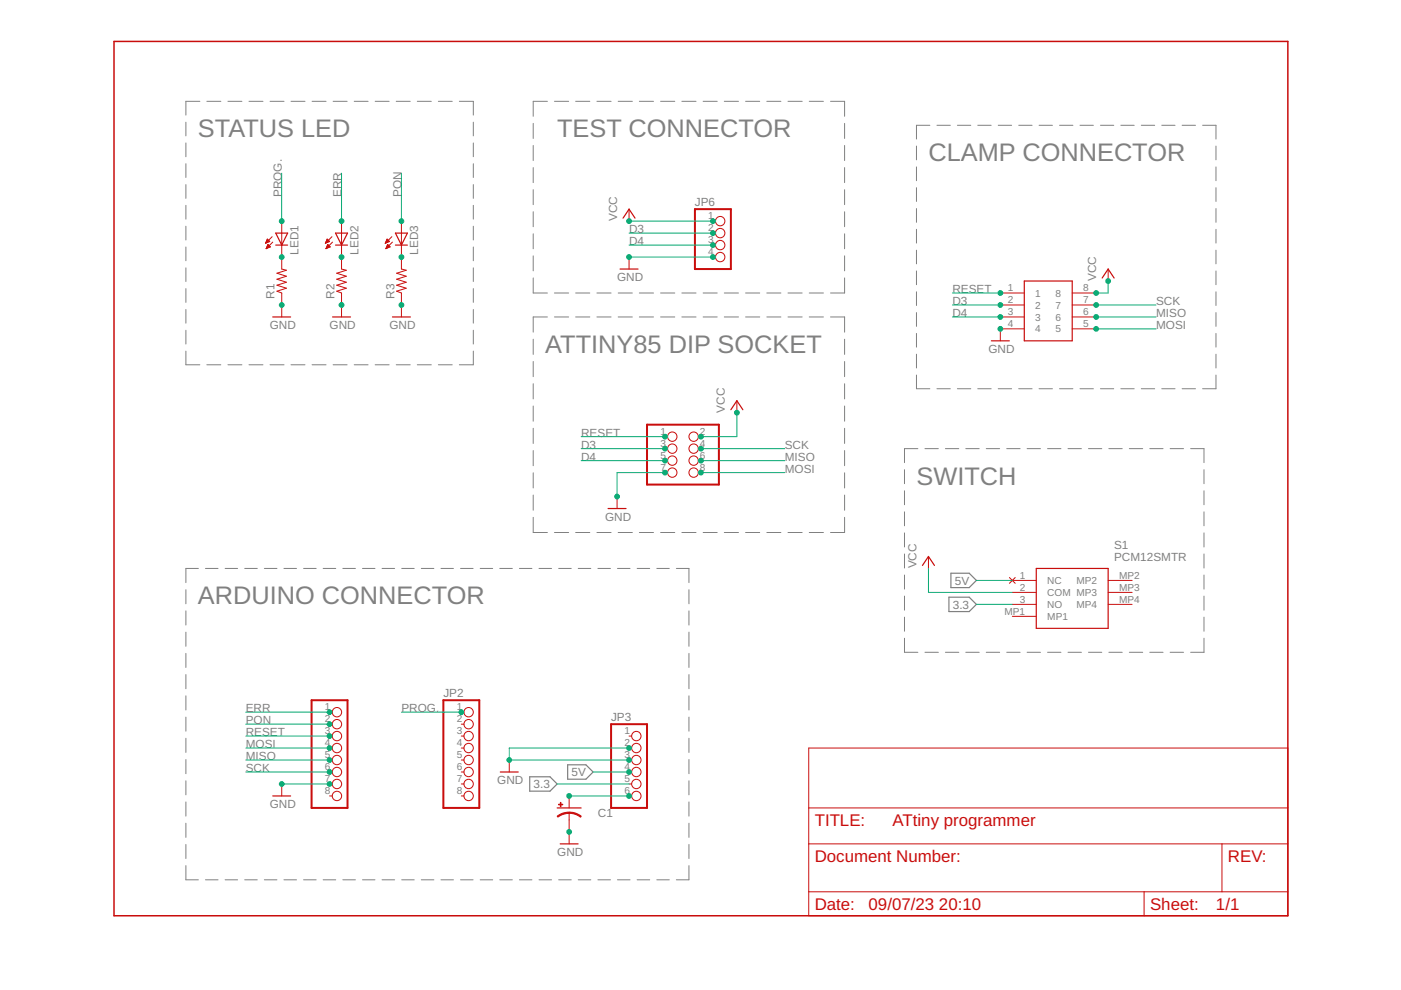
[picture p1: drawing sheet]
<svg xmlns="http://www.w3.org/2000/svg" width="297mm" height="210mm" viewBox="0 0 297 210" stroke-linecap="round" stroke-linejoin="round" font-family="sans-serif">
<g fill="none" stroke="#808080" stroke-width=".21">
<path d="M39.4 25.9v2.9M39.4 30.3v2.9M39.4 34.7v2.9M39.4 39.1v3M42.4 21.5h-3v2.9M43.9 21.5h2.9M48.3 21.5h3M52.8 21.5h3M57.3 21.5h2.9M61.7 21.5h3M66.2 21.5h2.9M70.6 21.5h3"/>
<path d="M75.1 21.5h2.9M79.5 21.5h3M84 21.5h3M88.5 21.5h2.9M92.9 21.5h3M97.4 21.5h3v2.9M100.4 25.9v2.9M100.4 30.3v2.9M100.4 34.7v2.9M100.4 39.1v3M113.1 26.2v3.2M113.1 30.8v3.2"/>
<path d="M113.1 35.5v3.2M116.1 21.5h-3v3.2M117.6 21.5h3M122 21.5h3.1M126.6 21.5h3M131.1 21.5h3M135.6 21.5h3M140.1 21.5h3M144.6 21.5h3M149.1 21.5h3M153.6 21.5h3M158.1 21.5h3"/>
<path d="M162.6 21.5h3M167.1 21.5h3M171.6 21.5h3M176.1 21.5h3v3.2M179.1 26.2v3.2M179.1 30.8v3.2M179.1 35.5v3.2M194.3 31v2.9M194.3 35.4v2.9M194.3 39.8v2.9M197.1 26.6h-2.8v2.9M198.6 26.6h2.9"/>
<path d="M203 26.6h2.8M207.3 26.6h2.8M211.6 26.6h2.9M216 26.6h2.8M220.3 26.6h2.8M224.6 26.6h2.9M229 26.6h2.8M233.3 26.6h2.8M237.6 26.6h2.9M242 26.6h2.8M246.3 26.6h2.8M250.6 26.6h2.9"/>
<path d="M255 26.6h2.8v2.9M257.8 31v2.9M257.8 35.4v2.9M257.8 39.8v2.9M39.4 43.5v3M39.4 48v2.9M39.4 52.4v2.9M39.4 56.8v2.9M100.4 43.5v3M100.4 48v2.9M100.4 52.4v2.9M100.4 56.8v2.9"/>
<path d="M113.1 40.2v3.2M113.1 44.9v3.2M113.1 49.6v3.1M113.1 54.3v3.1M113.1 58.9v3.2h3M179.1 40.2v3.2M179.1 44.9v3.2M179.1 49.6v3.1M179.1 54.3v3.1M179.1 58.9v3.2h-3M194.3 44.2v2.9M194.3 48.6v2.9"/>
<path d="M194.3 53v2.9M194.3 57.4v3M257.8 44.2v2.9M257.8 48.6v2.9M257.8 53v2.9M257.8 57.4v3M39.4 61.2v2.9M39.4 65.6v2.9M39.4 70v2.9M39.4 74.4v2.9h3M43.9 77.3h2.9M48.3 77.3h3"/>
<path d="M52.8 77.3h3M57.3 77.3h2.9M61.7 77.3h3M66.2 77.3h2.9M70.6 77.3h3M75.1 77.3h2.9M79.5 77.3h3M84 77.3h3M88.5 77.3h2.9M92.9 77.3h3M100.4 74.4v2.9h-3M100.4 61.2v2.9"/>
<path d="M100.4 65.6v2.9M100.4 70v2.9M113.1 71.9v3.2M113.1 76.6v3.3M116.1 67.2h-3v3.2M117.6 67.2h3M117.6 62.1h3M122 67.2h3.1M122 62.1h3.1M126.6 67.2h3M126.6 62.1h3M131.1 67.2h3"/>
<path d="M131.1 62.1h3M135.6 67.2h3M135.6 62.1h3M140.1 67.2h3M140.1 62.1h3M144.6 67.2h3M144.6 62.1h3M149.1 67.2h3M149.1 62.1h3M153.6 67.2h3M153.6 62.1h3M158.1 67.2h3"/>
<path d="M158.1 62.1h3M162.6 67.2h3M162.6 62.1h3M167.1 67.2h3M167.1 62.1h3M171.6 67.2h3M171.6 62.1h3M176.1 67.2h3v3.2M179.1 71.9v3.2M179.1 76.6v3.3M194.3 61.9v2.9M194.3 66.3v2.9"/>
<path d="M194.3 70.7v2.9M194.3 75.1v2.9M194.3 79.5v2.9h2.8M257.8 79.5v2.9h-2.8M257.8 61.9v2.9M257.8 66.3v2.9M257.8 70.7v2.9M257.8 75.1v2.9M113.1 81.4v3.2M113.1 86.1v3.2M113.1 90.8v3.2M113.1 95.5v3.2"/>
<path d="M179.1 81.4v3.2M179.1 86.1v3.2M179.1 90.8v3.2M179.1 95.5v3.2M191.8 99.6v3M194.6 95.1h-2.8v3M196.1 95.1h2.8M198.6 82.4h2.9M200.4 95.1h2.9M203 82.4h2.8M204.8 95.1h2.8M207.3 82.4h2.8"/>
<path d="M209.1 95.1h2.8M211.6 82.4h2.9M213.4 95.1h2.9M216 82.4h2.8M217.8 95.1h2.8M220.3 82.4h2.8M222.1 95.1h2.8M224.6 82.4h2.9M226.4 95.1h2.9M229 82.4h2.8M230.8 95.1h2.8M233.3 82.4h2.8"/>
<path d="M235.1 95.1h2.8M237.6 82.4h2.9M239.4 95.1h2.9M242 82.4h2.8M243.8 95.1h2.8M246.3 82.4h2.8M248.1 95.1h2.8M250.6 82.4h2.9M252.4 95.1h2.9v3M255.3 99.6v3M113.1 100.2v3.3M113.1 105v3.2"/>
<path d="M113.1 109.7v3.2h3M117.6 112.9h3M122 112.9h3.1M126.6 112.9h3M131.1 112.9h3M135.6 112.9h3M140.1 112.9h3M144.6 112.9h3M149.1 112.9h3M153.6 112.9h3M158.1 112.9h3M162.6 112.9h3"/>
<path d="M167.1 112.9h3M171.6 112.9h3M179.1 109.7v3.2h-3M179.1 100.2v3.3M179.1 105v3.2M191.8 104.1v2.9M191.8 108.5v3M191.8 113v3M191.8 117.5v2.9M255.3 104.1v2.9M255.3 108.5v3M255.3 113v3"/>
<path d="M255.3 117.5v2.9M39.4 125v3M39.4 129.5v3M39.4 134v3M39.4 138.5v3M42.1 120.5h-2.7v3M43.6 120.5h2.6M47.7 120.5h2.7M51.9 120.5h2.6M56 120.5h2.7M60.2 120.5h2.7M64.4 120.5h2.6"/>
<path d="M68.5 120.5h2.7M72.7 120.5h2.7M76.9 120.5h2.6M81 120.5h2.7M85.2 120.5h2.6M89.3 120.5h2.7M93.5 120.5h2.6M97.6 120.5h2.7M101.8 120.5h2.7M106 120.5h2.6M110.1 120.5h2.7M114.3 120.5h2.6"/>
<path d="M118.4 120.5h2.7M122.6 120.5h2.7M126.8 120.5h2.6M130.9 120.5h2.7M135.1 120.5h2.7M139.3 120.5h2.6M143.4 120.5h2.7v3M146.1 125v3M146.1 129.5v3M146.1 134v3M146.1 138.5v3M191.8 121.9v3"/>
<path d="M191.8 126.4v3M191.8 130.9v2.9M191.8 135.3v3h2.8M196.1 138.3h2.8M200.4 138.3h2.9M204.8 138.3h2.8M209.1 138.3h2.8M213.4 138.3h2.9M217.8 138.3h2.8M222.1 138.3h2.8M226.4 138.3h2.9M230.8 138.3h2.8"/>
<path d="M235.1 138.3h2.8M239.4 138.3h2.9M243.8 138.3h2.8M248.1 138.3h2.8M255.3 135.3v3h-2.9M255.3 121.9v3M255.3 126.4v3M255.3 130.9v2.9M39.4 143v3M39.4 147.5v3M39.4 152v3M39.4 156.5v3"/>
<path d="M146.1 143v3M146.1 147.5v3M146.1 152v3M146.1 156.5v3M39.4 161v3M39.4 165.5v3M39.4 170v3M39.4 174.5v3M39.4 179v3M146.1 161v3M146.1 165.5v3M146.1 170v3"/>
<path d="M146.1 174.5v3M146.1 179v3M39.4 183.5v3h2.7M43.6 186.5h2.6M47.7 186.5h2.7M51.9 186.5h2.6M56 186.5h2.7M60.2 186.5h2.7M64.4 186.5h2.6M68.5 186.5h2.7M72.7 186.5h2.7M76.9 186.5h2.6"/>
<path d="M81 186.5h2.7M85.2 186.5h2.6M89.3 186.5h2.7M93.5 186.5h2.6M97.6 186.5h2.7M101.8 186.5h2.7M106 186.5h2.6M110.1 186.5h2.7M114.3 186.5h2.6M118.4 186.5h2.7M122.6 186.5h2.7M126.8 186.5h2.6"/>
<path d="M130.9 186.5h2.7M135.1 186.5h2.7M139.3 186.5h2.6M146.1 183.5v3h-2.7"/>
</g>
<path d="M201.2 126.6h4.3l1.5 1.5-1.5 1.6h-4.3zM201.6 121.5h3.9l1.5 1.6-1.5 1.5h-3.9zM112.3 164.7h4.3l1.5 1.5-1.5 1.5h-4.3zM120.4 162.2h3.8l1.6 1.5-1.6 1.5h-3.8z" fill="none" stroke="#808080" stroke-width=".25"/>
<g fill="none" stroke="#c90d0c" stroke-width=".25">
<path d="M58.5 49.4h2.5l-1.3 2.6zM58.5 52h2.5M71.1 52h2.6M71.1 49.4h2.6l-1.3 2.6zM83.8 52h2.6M83.8 49.4h2.6l-1.3 2.6zM131.5 57h3.8M132.1 46.2l1.3-1.9 1.2 1.9M217.2 59.6h10.1v12.7h-10.1zM233.7 58.9l1.2-1.9 1.3 1.9M57.8 67.2h3.8M70.5 67.2h3.8"/>
<path d="M83.2 67.2h3.8M210.2 72.3h3.8M155 86.9l1.2-1.9 1.3 1.9M128.9 107.8h3.8M195.6 119.9l1.2-1.9 1.3 1.9M219.7 120.5h15.2v12.7h-15.2zM57.8 168.8h3.8M106.1 163.7h3.8M118.1 171.3h5.1M118.8 178.9h3.8"/>
</g>
<g fill="none" stroke="#c90d0c" stroke-width=".21">
<path d="M56.3 51.5h.2M56.4 51.4h.4M56.4 51.2h.7M56.4 52.7h.1M56.5 51.1h.6M56.5 52.6h.3M56.5 51h.5M56.5 52.5h.6M56.6 52.3h.7M56.6 50.9h.3M56.6 50.8h.1M56.6 52.2h.6"/>
<path d="M56.7 50.7l.5 .5-.9 .4zM56.7 52.1h.4M56.7 52h.2M56.8 51.8h.1M56.8 51.8l-.4 .9M56.8 51.8l.5 .5-.9 .4M57.7 50.2l-1.4 1.4M57.8 51.3l-1.4 1.4M59.7 46.9v10.1l1 .3-2 .6 2 .7-2 .6 2 .6-2 .7 2 .6-2 .6 1 .4v5.1M69 51.5h.2M69.1 51.4h.4M69.1 51.2h.7"/>
<path d="M69.1 52.7h.1M69.2 52.6h.3M69.2 51.1h.6M69.2 51h.5M69.2 52.5h.5M69.3 52.3h.7M69.3 50.9h.3M69.3 50.8h.1M69.3 52.2h.6M69.4 50.7l.5 .5-.9 .4zM69.4 52.1h.3M69.4 52h.2"/>
<path d="M69.5 51.8h.1M69.5 51.8l-.4 .9M69.5 51.8l.5 .5-.9 .4M70.4 50.2l-1.4 1.4M70.5 51.3l-1.4 1.4M72.4 46.9v10.1l1 .3-2 .6 2 .7-2 .6 2 .6-2 .7 2 .6-2 .6 1 .4v5.1M81.7 51.5h.2M81.8 51.4h.4M81.8 51.2h.7M81.8 52.7h.1M81.9 52.6h.3M81.9 51.1h.6"/>
<path d="M81.9 51h.5M81.9 52.5h.5M82 50.9h.3M82 52.3h.7M82 50.8h.1M82 52.2h.6M82.1 50.7l.5 .5-.9 .4zM82.1 52.1h.3M82.1 52h.2M82.2 51.8h.1M82.2 51.8l-.4 .9M82.2 51.8l.5 .5-.9 .4"/>
<path d="M83.1 50.2l-1.4 1.4M83.2 51.3l-1.4 1.4M85.1 46.9v10.1l1 .3-2 .6 2 .7-2 .6 2 .6-2 .7 2 .6-2 .6 1 .4v5.1M133.4 44.3v2.6M133.4 54.5v2.5M151.2 52h.5M151.2 46.9h.5M151.2 49.4h.5M151.2 54.5h.5M234.9 57v2.6M212.1 62.1h5.1M212.1 64.7h5.1"/>
<path d="M212.1 67.2h5.1M217.2 69.7h-5.1v2.6M227.3 62.1h5.1M227.3 64.7h5.1M227.3 67.2h5.1M227.3 69.7h5.1M141 92.6h.5M141 95.1h.5M141 97.7h.5M148 92.6h.6M148 95.1h.6M148 97.7h.6"/>
<path d="M156.2 85v2.5M130.8 105.3v2.5M141 100.2h.5M148 100.2h.6M196.8 118v2.5M214 122.4l1.2 1.3M214.6 123.1h5.1M214.6 125.6h5.1M214.6 128.1h5.1M214.6 130.7h5.1M215.2 122.4l-1.2 1.3M234.9 123.1h5.1"/>
<path d="M234.9 125.6h5.1M234.9 128.1h5.1M69.9 156.1h.5M69.9 158.6h.5M69.9 151h.5M69.9 153.5h.5M97.8 156.1h.6M97.8 158.6h.6M97.8 151h.6M97.8 153.5h.6M133.4 156.1h.5M133.4 158.6h.5"/>
<path d="M171.5 158.6h101.5v35.6h-101.5zM59.7 166.2v2.6M69.9 161.1h.5M69.9 163.7h.5M69.9 166.2h.5M69.9 168.8h.5M97.8 161.1h.6M97.8 163.7h.6M97.8 166.2h.6M97.8 168.8h.6M108 161.1v2.6M120.7 168.8v2.5"/>
<path d="M120.7 172.3v6.6M133.4 161.1h.5M133.4 163.7h.5M133.4 166.2h.5M133.4 168.8h.5M171.5 178.9h101.5M171.5 171.3h101.5M259.1 178.9v10.2M171.5 189.1h101.5M242.6 189.1v5.1"/>
<circle cx="152.7" cy="52" r=".99"/>
<circle cx="152.7" cy="54.5" r=".99"/>
<circle cx="152.7" cy="49.4" r=".99"/>
<circle cx="152.7" cy="46.9" r=".99"/>
<circle cx="142.5" cy="95.1" r=".99"/>
<circle cx="142.5" cy="97.7" r=".99"/>
<circle cx="142.5" cy="92.6" r=".99"/>
<circle cx="147.1" cy="92.6" r=".99"/>
<circle cx="147.1" cy="97.7" r=".99"/>
<circle cx="147.1" cy="95.1" r=".99"/>
<circle cx="142.5" cy="100.2" r=".99"/>
<circle cx="147.1" cy="100.2" r=".99"/>
<circle cx="71.4" cy="156.1" r=".99"/>
<circle cx="71.4" cy="158.6" r=".99"/>
<circle cx="71.4" cy="153.5" r=".99"/>
<circle cx="71.4" cy="151" r=".99"/>
<circle cx="99.4" cy="151" r=".99"/>
<circle cx="99.4" cy="153.5" r=".99"/>
<circle cx="99.4" cy="156.1" r=".99"/>
<circle cx="99.4" cy="158.6" r=".99"/>
<circle cx="134.9" cy="156.1" r=".99"/>
<circle cx="134.9" cy="158.6" r=".99"/>
<circle cx="71.4" cy="163.7" r=".99"/>
<circle cx="71.4" cy="161.1" r=".99"/>
<circle cx="71.4" cy="166.2" r=".99"/>
<circle cx="71.4" cy="168.8" r=".99"/>
<circle cx="99.4" cy="161.1" r=".99"/>
<circle cx="99.4" cy="163.7" r=".99"/>
<circle cx="99.4" cy="168.8" r=".99"/>
<circle cx="99.4" cy="166.2" r=".99"/>
<circle cx="134.9" cy="168.8" r=".99"/>
<circle cx="134.9" cy="161.1" r=".99"/>
<circle cx="134.9" cy="163.7" r=".99"/>
<circle cx="134.9" cy="166.2" r=".99"/>
</g>
<path d="M147.3 44.3h7.7v12.7h-7.7zM137.2 90h15.2v12.7h-15.2zM66.1 148.5h7.6v22.8h-7.6zM94 148.5h7.6v22.8h-7.6zM129.6 153.5h7.6v17.8h-7.6z" fill="none" stroke="#c90d0c" stroke-width=".42"/>
<g fill="#c90d0c" stroke="#c90d0c" stroke-width=".21">
<path d="M120.7 172.2l1.3 .2 1.2 .7-.1 .2-.9-.6-1.5-.3z" fill-rule="evenodd"/>
<path d="M118.1 173.1l1.2-.7 1.4-.2v.2l-1.5 .3-.9 .5z" fill-rule="evenodd"/>
</g>
<g fill="#c90d0c" stroke="#c90d0c" stroke-width=".21">
<path d="M118.4 170.5h.9v.1h-.9z"/>
<path d="M118.8 170.1h.1v.9h-.1z"/>
</g>
<path d="M24.2 8.8h248.8v185.4h-248.8z" fill="none" stroke="#c90d0c" stroke-width=".32"/>
<g fill="none" stroke="#0dab76" stroke-width=".21">
<path d="M59.7 36.7v10.2M72.4 36.7v10.2M85.1 36.7v10.2M133.4 46.9h17.8M133.4 54.5h17.8M133.4 52h17.8M133.4 49.4h17.8M234.9 59.6v2.5h-2.5M201.9 62.1h10.2M201.9 64.7h10.2M201.9 67.2h10.2M232.4 64.7h12.7"/>
<path d="M232.4 67.2h12.7M232.4 69.7h12.7M123.2 92.6h17.8M123.2 95.1h17.8M123.2 97.7h17.8M148.6 95.1h17.8M148.6 97.7h17.8M156.2 87.5v5.1h-7.6M141 100.2h-10.2v5.1M148.6 100.2h17.8M196.8 120.5v5.1h17.8M207 128.1h7.6"/>
<path d="M207 123.1h7.6M52.1 158.6h17.8M52.1 156.1h17.8M52.1 153.5h17.8M52.1 151h17.8M85.1 151h12.7M133.4 158.6h-25.4v2.5h25.4M52.1 161.1h17.8M52.1 163.7h17.8M59.7 166.2h10.2M118.1 166.2h15.3M120.7 168.8h12.7"/>
<path d="M125.8 163.7h7.6"/>
</g>
<g fill="#0dab76" stroke="#0dab76" stroke-width=".21">
<circle cx="232.4" cy="62.1" r=".51"/>
<circle cx="234.9" cy="59.6" r=".51"/>
<circle cx="148.6" cy="92.6" r=".51"/>
<circle cx="156.2" cy="87.5" r=".51"/>
<circle cx="151.2" cy="46.9" r=".51"/>
<circle cx="133.4" cy="46.9" r=".51"/>
<circle cx="108" cy="161.1" r=".51"/>
<circle cx="133.4" cy="158.6" r=".51"/>
<circle cx="133.4" cy="161.1" r=".51"/>
<circle cx="120.7" cy="176.4" r=".51"/>
<circle cx="212.1" cy="69.7" r=".51"/>
<circle cx="59.7" cy="64.7" r=".51"/>
<circle cx="72.4" cy="64.7" r=".51"/>
<circle cx="130.8" cy="105.3" r=".51"/>
<circle cx="141" cy="100.2" r=".51"/>
<circle cx="85.1" cy="64.7" r=".51"/>
<circle cx="69.9" cy="166.2" r=".51"/>
<circle cx="59.7" cy="166.2" r=".51"/>
<circle cx="151.2" cy="54.5" r=".51"/>
<circle cx="133.4" cy="54.5" r=".51"/>
<circle cx="133.4" cy="168.8" r=".51"/>
<circle cx="120.7" cy="168.8" r=".51"/>
<circle cx="212.1" cy="62.1" r=".51"/>
<circle cx="69.9" cy="156.1" r=".51"/>
<circle cx="141" cy="92.6" r=".51"/>
<circle cx="232.4" cy="64.7" r=".51"/>
<circle cx="69.9" cy="163.7" r=".51"/>
<circle cx="148.6" cy="95.1" r=".51"/>
<circle cx="232.4" cy="67.2" r=".51"/>
<circle cx="69.9" cy="161.1" r=".51"/>
<circle cx="148.6" cy="97.7" r=".51"/>
<circle cx="232.4" cy="69.7" r=".51"/>
<circle cx="69.9" cy="158.6" r=".51"/>
<circle cx="148.6" cy="100.2" r=".51"/>
<circle cx="59.7" cy="54.5" r=".51"/>
<circle cx="72.4" cy="54.5" r=".51"/>
<circle cx="85.1" cy="54.5" r=".51"/>
<circle cx="85.1" cy="46.9" r=".51"/>
<circle cx="69.9" cy="153.5" r=".51"/>
<circle cx="72.4" cy="46.9" r=".51"/>
<circle cx="69.9" cy="151" r=".51"/>
<circle cx="59.7" cy="46.9" r=".51"/>
<circle cx="97.8" cy="151" r=".51"/>
<circle cx="212.1" cy="67.2" r=".51"/>
<circle cx="141" cy="97.7" r=".51"/>
<circle cx="151.2" cy="52" r=".51"/>
<circle cx="141" cy="95.1" r=".51"/>
<circle cx="212.1" cy="64.7" r=".51"/>
<circle cx="151.2" cy="49.4" r=".51"/>
<circle cx="133.4" cy="163.7" r=".51"/>
</g>
<g font-size="5.4" fill="#808080">
<text x="41.9" y="29.1">STATUS LED</text>
<text x="118.1" y="29.1">TEST CONNECTOR</text>
<text x="196.9" y="34.2">CLAMP CONNECTOR</text>
<text x="115.6" y="74.8">ATTINY85 DIP SOCKET</text>
<text x="194.3" y="102.7">SWITCH</text>
<text x="41.9" y="128.1">ARDUINO CONNECTOR</text>
</g>
<g font-size="3.6" fill="#c90d0c">
<text x="172.7" y="175.1">TITLE:</text>
<text x="189.2" y="175.1">ATtiny programmer</text>
<text x="172.7" y="182.7">Document Number:</text>
<text x="260.3" y="182.7">REV:</text>
<text x="172.7" y="192.9">Date:</text>
<text x="184.2" y="192.9">09/07/23</text>
<text x="199.1" y="192.9">20:10</text>
<text x="243.8" y="192.9">Sheet:</text>
<text x="257.8" y="192.9">1/1</text>
</g>
<g font-size="2.5" fill="#808080">
<text x="59.7" y="41.8" transform="rotate(-90 59.7 41.8)">PROG.</text>
<text x="72.4" y="41.8" transform="rotate(-90 72.4 41.8)">ERR</text>
<text x="85.1" y="41.8" transform="rotate(-90 85.1 41.8)">PON</text>
<text x="130.8" y="46.9" transform="rotate(-90 130.8 46.9)">VCC</text>
<text x="147.3" y="43.7">JP6</text>
<text x="63.3" y="54" transform="rotate(-90 63.3 54)">LED1</text>
<text x="76" y="54" transform="rotate(-90 76 54)">LED2</text>
<text x="88.7" y="54" transform="rotate(-90 88.7 54)">LED3</text>
<text x="133.4" y="52">D4</text>
<text x="133.4" y="49.4">D3</text>
<text x="130.8" y="59.6">GND</text>
<text x="232.4" y="59.6" transform="rotate(-90 232.4 59.6)">VCC</text>
<text x="58.2" y="63.4" transform="rotate(-90 58.2 63.4)">R1</text>
<text x="70.9" y="63.4" transform="rotate(-90 70.9 63.4)">R2</text>
<text x="83.6" y="63.4" transform="rotate(-90 83.6 63.4)">R3</text>
<text x="201.9" y="62.1">RESET</text>
<text x="201.9" y="64.7">D3</text>
<text x="245.1" y="64.7">SCK</text>
<text x="57.2" y="69.7">GND</text>
<text x="69.9" y="69.7">GND</text>
<text x="82.6" y="69.7">GND</text>
<text x="201.9" y="67.2">D4</text>
<text x="245.1" y="67.2">MISO</text>
<text x="245.1" y="69.7">MOSI</text>
<text x="209.6" y="74.8">GND</text>
<text x="153.7" y="87.5" transform="rotate(-90 153.7 87.5)">VCC</text>
<text x="123.2" y="92.6">RESET</text>
<text x="123.2" y="95.1">D3</text>
<text x="166.4" y="95.1">SCK</text>
<text x="123.2" y="97.7">D4</text>
<text x="166.4" y="97.7">MISO</text>
<text x="166.4" y="100.2">MOSI</text>
<text x="128.3" y="110.4">GND</text>
<text x="236.2" y="118.9">PCM12SMTR</text>
<text x="236.2" y="116.3">S1</text>
<text x="194.3" y="120.5" transform="rotate(-90 194.3 120.5)">VCC</text>
<text x="202.4" y="123.9">5V</text>
<text x="202" y="129">3.3</text>
<text x="94" y="147.8">JP2</text>
<text x="52.1" y="153.5">PON</text>
<text x="52.1" y="151">ERR</text>
<text x="85.1" y="151">PROG.</text>
<text x="129.6" y="152.9">JP3</text>
<text x="52.1" y="156.1">RESET</text>
<text x="52.1" y="161.2">MISO</text>
<text x="52.1" y="158.6">MOSI</text>
<text x="52.1" y="163.7">SCK</text>
<text x="105.4" y="166.2">GND</text>
<text x="113.1" y="167.1">3.3</text>
<text x="121.2" y="164.6">5V</text>
<text x="57.2" y="171.3">GND</text>
<text x="126.8" y="173.2">C1</text>
<text x="118.1" y="181.5">GND</text>
</g>
<g font-size="2.1" fill="#808080">
<text x="150.2" y="46.5">1</text>
<text x="150.2" y="49.1">2</text>
<text x="150.2" y="51.6">3</text>
<text x="150.2" y="54.1">4</text>
<text x="213.7" y="61.8">1</text>
<text x="213.7" y="64.3">2</text>
<text x="219.5" y="62.9">1</text>
<text x="219.5" y="65.4">2</text>
<text x="223.8" y="62.9">8</text>
<text x="223.8" y="65.4">7</text>
<text x="229.7" y="61.8">8</text>
<text x="229.7" y="64.3">7</text>
<text x="213.7" y="66.8">3</text>
<text x="213.7" y="69.4">4</text>
<text x="219.5" y="68">3</text>
<text x="219.5" y="70.5">4</text>
<text x="223.8" y="68">6</text>
<text x="223.8" y="70.5">5</text>
<text x="229.7" y="66.8">6</text>
<text x="229.7" y="69.4">5</text>
<text x="140" y="92.2">1</text>
<text x="140" y="94.8">3</text>
<text x="148.4" y="92.2">2</text>
<text x="148.4" y="94.8">4</text>
<text x="140" y="97.3">5</text>
<text x="140" y="99.9">7</text>
<text x="148.4" y="97.3">6</text>
<text x="148.4" y="99.9">8</text>
<text x="216.2" y="122.7">1</text>
<text x="216.2" y="125.2">2</text>
<text x="222" y="123.8">NC</text>
<text x="228.2" y="123.8">MP2</text>
<text x="237.3" y="122.7">MP2</text>
<text x="237.3" y="125.2">MP3</text>
<text x="213" y="130.3">MP1</text>
<text x="216.2" y="127.8">3</text>
<text x="222" y="126.4">COM MP3</text>
<text x="222" y="128.9">NO</text>
<text x="222" y="131.4">MP1</text>
<text x="228.2" y="128.9">MP4</text>
<text x="237.3" y="127.8">MP4</text>
<text x="68.9" y="150.6">1</text>
<text x="68.9" y="153.2">2</text>
<text x="68.9" y="155.7">3</text>
<text x="96.8" y="150.6">1</text>
<text x="96.8" y="153.2">2</text>
<text x="96.8" y="155.7">3</text>
<text x="132.4" y="155.7">1</text>
<text x="68.9" y="158.3">4</text>
<text x="68.9" y="160.8">5</text>
<text x="96.8" y="158.3">4</text>
<text x="96.8" y="160.8">5</text>
<text x="132.4" y="158.3">2</text>
<text x="132.4" y="160.8">3</text>
<text x="68.9" y="163.3">6</text>
<text x="68.9" y="165.9">7</text>
<text x="96.8" y="163.3">6</text>
<text x="96.8" y="165.9">7</text>
<text x="132.4" y="163.3">4</text>
<text x="132.4" y="165.9">5</text>
<text x="68.9" y="168.4">8</text>
<text x="96.8" y="168.4">8</text>
<text x="132.4" y="168.4">6</text>
</g>
</svg>
